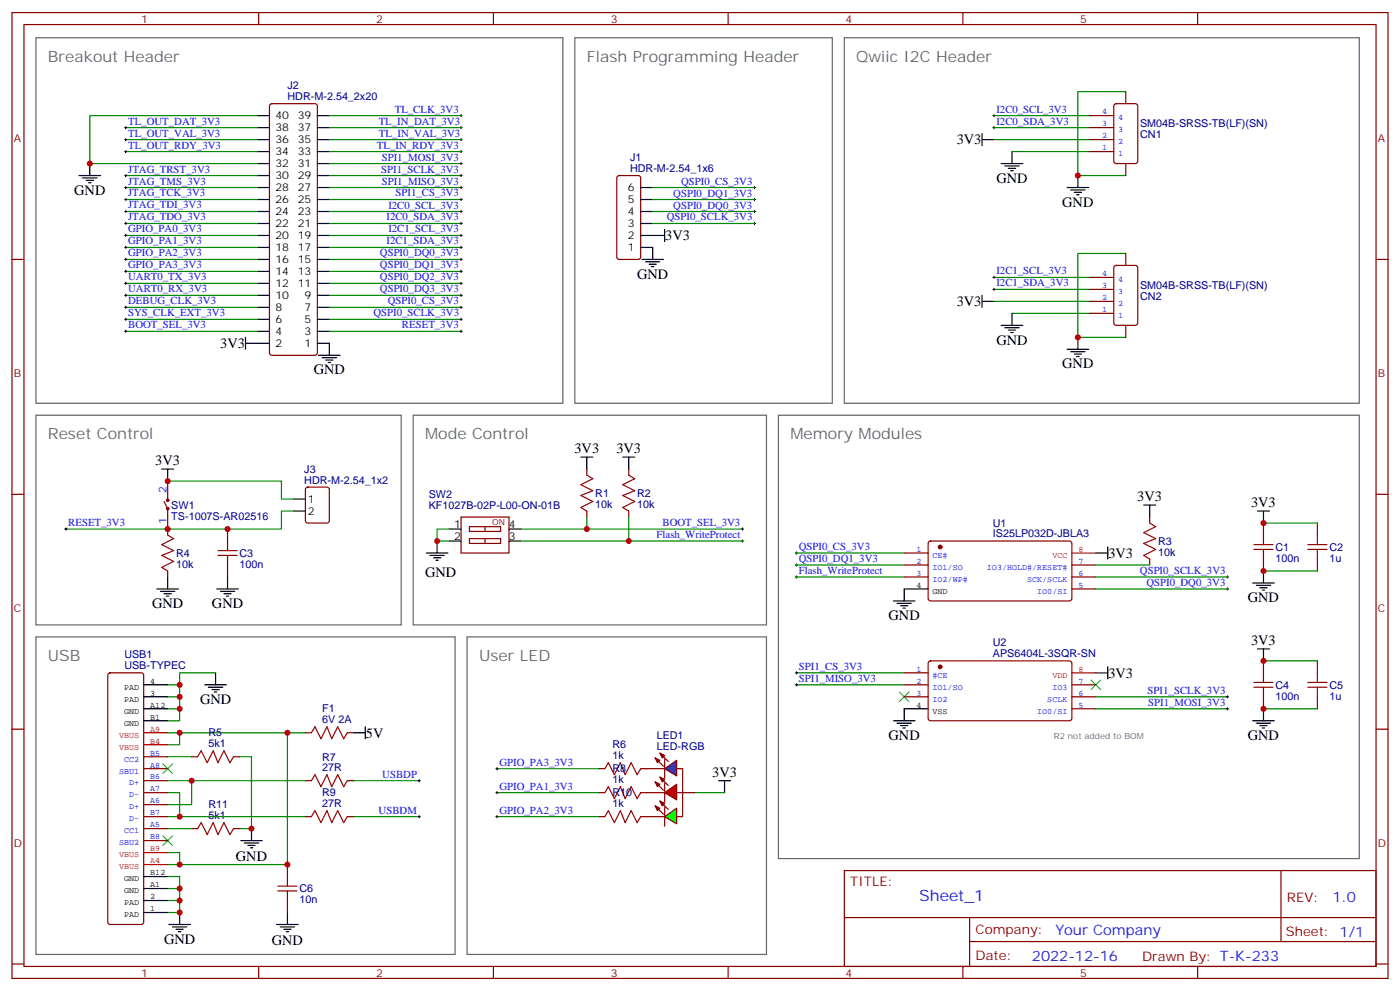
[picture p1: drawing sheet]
<svg xmlns="http://www.w3.org/2000/svg" width="412mm" height="292mm" viewBox="0 0 412 292" stroke-linecap="round" stroke-linejoin="round" font-family="sans-serif">
<g fill="none" stroke="#870000" stroke-width=".35">
<path d="M3.5 3.7h405.4v284.3h-405.4zM7.1 7.2h398.2v277.3h-398.2zM76.2 3.7v3.5M145.3 3.7v3.5M214.5 3.7v3.5M283.6 3.7v3.5M352.8 3.7v3.5M79.6 30.7l.5-.2h12.7l.5 .2 .2 .5v72.7l-.2 .5-.5 .2h-12.7l-.5-.2-.2-.5v-72.7zM321 34h7.1M321 37.6h7.1M328.3 30.7l.5-.2h5.6l.7 .4v16.5l-.4 .7-5.9 .1-.7-.5v-16.5zM331.6 27v3.5"/>
<path d="M181.9 51.9l.5-.2h5.6l.7 .4v23.6l-.4 .6-5.9 .1-.7-.5v-23.5zM321 41.1h7.1M321 44.6h7.1M331.6 48.2v3.5M3.5 76.4h3.6M328.3 78.3l.5-.2h5.6l.7 .5v16.5l-.4 .6-5.9 .1-.7-.5v-16.5zM331.6 74.6v3.5M405.3 76.4h3.6M321 81.7h7.1M321 85.2h7.1M321 88.7h7.1M321 92.3h7.1"/>
<path d="M331.6 95.8v3.5M172.9 138.1v1.8M185.2 138.1v1.8M3.5 145.5h3.6M48.3 147.6l1.1 2.2v7.7M49.4 141.6v6M67 155.8v3.5M90.2 143.6l.5-.2h5.6l.7 .4v9.5l-.4 .6-5.9 .1-.7-.5v-9.4zM135.8 152.2h14.1v10.6h-14.1zM138.3 155h9.2v1.5h-9.2zM138.3 158.6h9.2v1.4h-9.2zM142.9 155v1.5"/>
<path d="M142.9 158.6v1.4M172.9 150.5v1.7M185.2 150.5v1.7M338.7 152.2v1.8M372.2 154v3.5M388.1 154v3.5M405.3 145.5h3.6M49.4 168.1v1.8M67 166.3v3.6M338.7 164.6v1.7M372.2 164.6v3.5M388.1 164.6v3.5"/>
<path d="M32 198.3l.5-.2h9.1l.5 .2 .2 .5v72.7l-.2 .5-.5 .2h-9.1l-.5-.3-.3-.4v-72.7zM372.2 194.6v3.5M388.1 194.6v3.5M3.5 214.7h3.6M90 215.7h1.7M102.3 215.7h1.8M372.2 205.1v3.6M388.1 205.1v3.6M405.3 214.7h3.6M42.3 222.8h7.1M42.3 229.8h7.1M42.3 236.9h7.1"/>
<path d="M42.3 233.4h7.1M42.3 226.3h7.1M56.4 222.8h1.8M68.8 222.8h1.8M90 229.8h1.7M102.3 229.8h1.8M176.4 233.4h1.8M176.4 226.3h1.8M188.7 233.4h1.8M188.7 226.3h1.8M42.3 243.9h7.1M42.3 240.4h7.1"/>
<path d="M42.3 247.5h7.1M56.4 243.9h1.8M68.8 243.9h1.8M84.7 254.5v3.6M90 240.4h1.7M102.3 240.4h1.8M176.4 240.4h1.8M188.7 240.4h1.8M248.7 256.3h156.6v28.2h-156.6zM377.3 256.3v20.9M84.7 265.1v3.5M248.7 270.1h156.5"/>
<path d="M285.6 277.2h119.6M285.6 270.1v14.2M3.5 283.8h3.6M76.2 284.5v3.5M145.3 284.5v3.5M214.5 284.5v3.5M283.6 284.5v3.5M352.8 284.5v3.5M405.3 283.8h3.6"/>
<circle cx="49.4" cy="149.8" r=".35"/>
<circle cx="49.4" cy="147.3" r=".35"/>
</g>
<g fill="none" stroke="#000" stroke-width=".35">
<path d="M75.8 37.6h3.6M75.8 34h3.6M93.5 37.6h3.5M93.5 34h3.5M289.3 39.3v3.6M23.3 51.7h6.3M24.3 52.4h4.3M25.4 53.1h2.1M26.1 53.8h.7M26.5 48.2v3.5M75.8 58.7h3.6M75.8 55.2h3.6"/>
<path d="M75.8 51.7h3.6M75.8 48.2h3.6M75.8 44.6h3.6M75.8 41.1h3.6M93.5 58.7h3.5M93.5 55.2h3.5M93.5 51.7h3.5M93.5 48.2h3.5M93.5 44.6h3.5M93.5 41.1h3.5M188.7 58.7h3.6M188.7 55.2h3.6"/>
<path d="M289.3 41.1h3.5M294.9 48.2h6.4M296 48.9h4.2M297 49.6h2.2M297.7 50.3h.7M298.1 44.6v3.6M314.3 55.2h6.4M315.4 55.9h4.2M316.4 56.6h2.2M317.1 57.3h.8M317.5 51.7v3.5M75.8 79.9h3.6"/>
<path d="M75.8 76.4h3.6M75.8 72.8h3.6M75.8 69.3h3.6M75.8 65.8h3.6M75.8 62.3h3.6M93.5 79.9h3.5M93.5 76.4h3.5M93.5 72.8h3.5M93.5 69.3h3.5M93.5 65.8h3.5M93.5 62.3h3.5M188.7 72.8h3.6v3.6"/>
<path d="M188.7 69.3h7.1M188.7 65.8h3.6M188.7 62.3h3.6M189.1 76.4h6.3M190.1 77.1h4.3M191.2 77.8h2.1M191.9 78.5h.7M195.8 67.6v3.5M72.3 99.3v3.5M75.8 97.5h3.6M75.8 94h3.6M75.8 90.5h3.6"/>
<path d="M75.8 87h3.6M75.8 83.4h3.6M93.5 97.5h3.5M93.5 94h3.5M93.5 90.5h3.5M93.5 87h3.5M93.5 83.4h3.5M289.3 87v3.5M289.3 88.7h3.5M294.9 95.8h6.4M296 96.5h4.2M297 97.2h2.2"/>
<path d="M297.7 97.9h.7M298.1 92.3v3.5M317.5 99.3v3.5M72.3 101.1h7.1M93.5 101.1h3.5v3.5M93.8 104.6h6.4M94.9 105.3h4.2M96 106h2.1M96.7 106.7h.7M314.3 102.8h6.4M315.4 103.5h4.2M316.4 104.2h2.2"/>
<path d="M317.1 105h.8M47.6 138.1h3.6M49.4 138.1v3.5M171.1 134.6h3.5M172.9 134.6v3.5M183.4 134.6h3.6M185.2 134.6v3.5M86.4 150.5h3.6M86.4 146.9h3.6M128.8 159.3v3.5M132.3 155.8h3.5M132.3 159.3h3.5"/>
<path d="M149.9 155.8h3.6M149.9 159.3h3.6M336.9 148.7h3.5M338.7 148.7v3.5M370.4 150.5h3.5M372.2 150.5v3.5M46.2 173.4h6.4M47.3 174.1h4.2M48.3 174.8h2.1M49 175.5h.7M49.4 169.9v3.5M63.9 173.4h6.3"/>
<path d="M64.9 174.1h4.2M66 174.8h2.1M66.7 175.5h.7M67 169.9v3.5M125.6 162.8h6.3M126.6 163.5h4.3M127.7 164.2h2.1M128.4 164.9h.7M263.2 176.9h6.3M264.2 177.6h4.3M265.3 178.3h2.1M266 179h.7"/>
<path d="M266.3 173.4v3.5M322.8 162.8h3.5M326.3 161v3.6M369 171.6h6.4M370.1 172.3h4.2M371.1 173h2.1M371.8 173.7h.7M372.2 168.1v3.5M63.5 198.1v3.5M322.8 198.1h3.5M326.3 196.3v3.5M370.4 191h3.5"/>
<path d="M372.2 191v3.6M42.3 201.6h7.1M42.3 212.2h7.1M42.3 205.1h7.1M42.3 208.7h7.1M60.3 201.6h6.4M61.4 202.3h4.2M62.4 203h2.2M63.1 203.7h.8M104.1 215.7h3.5M107.6 214v3.5M263.2 212.2h6.3"/>
<path d="M264.2 212.9h4.3M265.3 213.6h2.1M266 214.3h.7M266.3 208.7v3.5M369 212.2h6.4M370.1 212.9h4.2M371.1 213.6h2.1M371.8 214.3h.7M372.2 208.7v3.5M211.7 229.8h3.5M213.4 229.8v3.6M42.3 258.1h7.1"/>
<path d="M70.9 247.5h6.4M72 248.2h4.2M73 248.9h2.1M73.7 249.6h.7M74.1 243.9v3.6M42.3 268.6h7.1M42.3 265.1h7.1M42.3 261.6h7.1M49.7 272.2h6.4M50.8 272.9h4.2M51.9 273.6h2.1M52.6 274.3h.7"/>
<path d="M52.9 268.6v3.6M81.5 272.2h6.3M82.5 272.9h4.3M83.6 273.6h2.1M84.3 274.3h.7M84.7 268.6v3.6"/>
</g>
<g fill="none" stroke="#008700" stroke-width=".35">
<path d="M37 37.6h38.8M75.8 34h-49.3v14.2h49.3M97 34h38.8M97 37.6h38.8M292.8 34h28.2M292.8 37.6h28.2M331.6 27h-14.1v24.7h14.1M37 51.7h38.8M37 55.2h38.8M37 58.7h38.8M37 41.1h38.8M37 44.6h38.8"/>
<path d="M97 48.2h38.8M97 51.7h38.8M97 55.2h38.8M97 58.7h38.8M97 41.1h38.8M97 44.6h38.8M192.3 55.2h29.9M192.3 58.7h29.9M292.8 41.1h28.2M298.1 44.6h22.9M37 76.4h38.8M37 79.9h38.8"/>
<path d="M37 62.3h38.8M37 65.8h38.8M37 69.3h38.8M37 72.8h38.8M97 76.4h38.8M97 79.9h38.8M97 62.3h38.8M97 65.8h38.8M97 69.3h38.8M97 72.8h38.8M192.3 62.3h29.9M192.3 65.8h29.9"/>
<path d="M331.6 74.6h-14.1v24.7h14.1M37 97.5h38.8M37 94h38.8M37 90.5h38.8M37 83.4h38.8M37 87h38.8M97 97.5h38.8M97 94h38.8M97 90.5h38.8M97 83.4h38.8M97 87h38.8M292.8 85.2h28.2"/>
<path d="M292.8 81.7h28.2M292.8 88.7h28.2M298.1 92.3h22.9M49.4 141.6h33.5v5.3h3.5M86.4 150.5h-3.5v5.3h-63.5M132.3 155.8h-3.5v3.5h3.5M153.5 155.8h65.2M153.5 159.3h65.2M172.9 152.2v3.6M185.2 152.2v7.1M372.2 154h15.9M234.6 166.3h31.7"/>
<path d="M234.6 169.9h31.7M234.6 162.8h31.7M322.8 166.3h15.9M322.8 169.9h38.8M322.8 173.4h38.8M372.2 168.1h15.9M63.5 198.1h-10.6v14.1h-3.5M234.6 198.1h31.7M372.2 194.6h15.9M49.4 215.7h3.5v3.6h-3.5M49.4 201.6h3.5M49.4 205.1h3.5"/>
<path d="M49.4 208.7h3.5M52.9 215.7h37.1M84.7 215.7v38.8h-31.8M234.6 201.6h31.7M322.8 205.1h38.8M322.8 208.7h38.8M372.2 208.7h15.9M49.4 233.4h3.5v7M49.4 229.8h40.6M49.4 222.8h7M56.4 229.8v7.1h-7M70.6 222.8h3.5v21.1h-3.5"/>
<path d="M104.1 229.8h19.4M146.4 226.3h30M146.4 233.4h30M204.6 233.4h8.8M49.4 251h3.5v3.5h-3.5M49.4 258.1h3.5v10.5h-3.5M49.4 240.4h40.6M49.4 243.9h7M104.1 240.4h19.4M146.4 240.4h30M49.4 261.6h3.5M49.4 265.1h3.5"/>
</g>
<g fill="none" stroke="#a10000" stroke-width=".35">
<path d="M172.9 139.9l1.7 1-3.5 1.8 3.5 1.8-3.5 1.4 3.5 1.7-3.5 1.8 1.8 1.1M185.2 139.9l1.8 1-3.6 1.8 3.6 1.8-3.6 1.4 3.6 1.7-3.6 1.8 1.8 1.1M49.4 157.5l1.8 1.1-3.6 1.7 3.6 1.8-3.6 1.4 3.6 1.8-3.6 1.7 1.8 1.1M67 159.3v2.8M338.7 154l1.7 1-3.5 1.8 3.5 1.8-3.5 1.4 3.5 1.7-3.5 1.8 1.8 1.1M372.2 157.5v2.8M388.1 157.5v2.8M64.2 163.5h5.6M64.2 162.1h5.6M67 163.5v2.8M369.4 161.7h5.6M369.4 160.3h5.6"/>
<path d="M372.2 161.7v2.9M385.2 161.7h5.7M385.2 160.3h5.7M388.1 161.7v2.9M372.2 198.1v2.8M388.1 198.1v2.8M91.7 215.7l1.1-1.7 1.7 3.5 1.8-3.5 1.4 3.5 1.8-3.5 1.7 3.5 1.1-1.8M369.4 202.3h5.6M369.4 200.9h5.6M372.2 202.3v2.8M385.2 202.3h5.7M385.2 200.9h5.7"/>
<path d="M388.1 202.3v2.8M58.2 222.8l1.1-1.8 1.7 3.5 1.8-3.5 1.4 3.5 1.8-3.5 1.7 3.5 1.1-1.7M91.7 229.8l1.1-1.7 1.7 3.5 1.8-3.5 1.4 3.5 1.8-3.5 1.7 3.5 1.1-1.8M178.2 226.3l1-1.8 1.8 3.6 1.7-3.6 1.4 3.6 1.8-3.6 1.8 3.6 1-1.8M178.2 233.4l1-1.8 1.8 3.5 1.7-3.5 1.4 3.5 1.8-3.5 1.8 3.5 1-1.7M58.2 243.9l1.1-1.7 1.7 3.5 1.8-3.5 1.4 3.5 1.8-3.5 1.7 3.5 1.1-1.8M84.7 258.1v2.8M91.7 240.4l1.1-1.7 1.7 3.5 1.8-3.5 1.4 3.5 1.8-3.5 1.7 3.5 1.1-1.8M178.2 240.4l1-1.7 1.8 3.5 1.7-3.5 1.4 3.5 1.8-3.5 1.8 3.5 1-1.8M81.8 262.3h5.7M81.8 260.9h5.7M84.7 262.3v2.8"/>
</g>
<path d="M264.9 203.7l2.9 2.9M267.8 203.7l-2.9 2.9M321.4 200.2l2.8 2.8M324.2 200.2l-2.8 2.8M48 224.9l2.8 2.8M50.8 224.9l-2.8 2.8M48 246.1l2.8 2.8M50.8 246.1l-2.8 2.8" fill="none" stroke="#3c3" stroke-width=".35"/>
<g fill="none" stroke="#000" stroke-width=".29">
<path d="M36.7 37.6h.7M37 37.2v.7M135.5 37.6h.7M135.5 34h.7M135.8 33.7v.7M135.8 37.2v.7M292.5 37.6h.7M292.5 34h.7M292.8 33.7v.7M292.8 37.2v.7M36.7 41.1h.7M36.7 44.6h.7"/>
<path d="M36.7 55.2h.7M36.7 58.7h.7M36.7 51.7h.7M37 40.7v.8M37 44.3v.7M37 51.3v.7M37 54.9v.7M37 58.4v.7M135.5 41.1h.7M135.5 44.6h.7M135.5 55.2h.7M135.5 58.7h.7"/>
<path d="M135.5 51.7h.7M135.5 48.2h.7M135.8 40.7v.8M135.8 44.3v.7M135.8 47.8v.7M135.8 51.3v.7M135.8 54.9v.7M135.8 58.4v.7M221.9 55.2h.7M221.9 58.7h.7M222.2 54.9v.7M222.2 58.4v.7"/>
<path d="M36.7 79.9h.7M36.7 76.4h.7M36.7 62.3h.7M36.7 65.8h.7M36.7 72.8h.7M36.7 69.3h.7M37 61.9v.7M37 65.4v.7M37 69v.7M37 72.5v.7M37 76v.7M37 79.6v.7"/>
<path d="M135.5 79.9h.7M135.5 76.4h.7M135.5 62.3h.7M135.5 65.8h.7M135.5 72.8h.7M135.5 69.3h.7M135.8 61.9v.7M135.8 65.4v.7M135.8 69v.7M135.8 72.5v.7M135.8 76v.7M135.8 79.6v.7"/>
<path d="M221.9 62.3h.7M221.9 65.8h.7M222.2 61.9v.7M222.2 65.4v.7M36.7 94h.7M36.7 90.5h.7M36.7 87h.7M36.7 83.4h.7M36.7 97.5h.7M37 83.1v.7M37 86.6v.7M37 90.1v.7"/>
<path d="M37 93.7v.7M37 97.2v.7M135.5 94h.7M135.5 90.5h.7M135.5 87h.7M135.5 83.4h.7M135.5 97.5h.7M135.8 83.1v.7M135.8 86.6v.7M135.8 90.1v.7M135.8 93.7v.7M135.8 97.2v.7"/>
<path d="M292.5 81.7h.7M292.5 85.2h.7M292.8 81.3v.7M292.8 84.8v.7M19 155.8h.8M19.4 155.4v.7M218.4 155.8h.7M218.4 159.3h.7M218.7 155.4v.7M218.7 158.9v.7M234.2 166.3h.7M234.2 162.8h.7"/>
<path d="M234.2 169.9h.7M234.6 162.5v.7M234.6 166v.7M234.6 169.5v.7M361.2 173.4h.7M361.2 169.9h.7M361.6 169.5v.7M361.6 173v.7M234.2 198.1h.7M234.6 197.7v.7M234.2 201.6h.7M234.6 201.3v.7"/>
<path d="M361.2 208.7h.7M361.2 205.1h.7M361.6 204.8v.7M361.6 208.3v.7M123.1 229.8h.7M123.5 229.5v.7M146 233.4h.8M146 226.3h.8M146.4 226v.7M146.4 233v.7M123.1 240.4h.7M123.5 240.1v.7"/>
<path d="M146 240.4h.8M146.4 240.1v.7"/>
</g>
<path d="M42.3 219.3h7.1M42.3 215.7h7.1M42.3 251h7.1M42.3 254.5h7.1" fill="none" stroke="#f00" stroke-width=".35"/>
<path d="M10.6 11.1h155.2v107.6h-155.2zM169.3 11.1h75.9v107.6h-75.9zM248.7 11.1h151.7v107.6h-151.7zM10.6 122.2h107.6v61.8h-107.6zM121.7 122.2h104.1v61.8h-104.1zM229.3 122.2h171.1v130.6h-171.1zM10.6 187.5h123.5v93.5h-123.5zM137.6 187.5h88.2v93.5h-88.2z" fill="none" stroke="#666" stroke-width=".35"/>
<g fill="#c00">
<circle cx="49.4" cy="155.8" r=".88"/>
<circle cx="74.1" cy="243.9" r=".88"/>
<circle cx="84.7" cy="254.5" r=".88"/>
<circle cx="84.7" cy="215.7" r=".88"/>
<circle cx="52.9" cy="254.5" r=".88"/>
<circle cx="52.9" cy="215.7" r=".88"/>
<circle cx="52.9" cy="201.6" r=".88"/>
<circle cx="52.9" cy="205.1" r=".88"/>
<circle cx="52.9" cy="208.7" r=".88"/>
<circle cx="52.9" cy="261.6" r=".88"/>
<circle cx="52.9" cy="265.1" r=".88"/>
<circle cx="52.9" cy="268.6" r=".88"/>
<circle cx="52.9" cy="240.4" r=".88"/>
<circle cx="56.4" cy="229.8" r=".88"/>
<circle cx="26.5" cy="48.2" r=".88"/>
<circle cx="372.2" cy="154" r=".88"/>
<circle cx="372.2" cy="168.1" r=".88"/>
<circle cx="67" cy="155.8" r=".88"/>
<circle cx="317.5" cy="51.7" r=".88"/>
<circle cx="317.5" cy="99.3" r=".88"/>
<circle cx="372.2" cy="208.7" r=".88"/>
<circle cx="372.2" cy="194.6" r=".88"/>
<circle cx="49.4" cy="141.6" r=".88"/>
<circle cx="172.9" cy="155.8" r=".88"/>
<circle cx="185.2" cy="159.3" r=".88"/>
<circle cx="128.8" cy="159.3" r=".88"/>
</g>
<path d="M193 237.2l2.4 2.5M194.4 235.8l2.4 2.5M195.8 237.6v5.6M199.3 226.3h1.8v14.1h-2.1M190.5 240.4h5.3" fill="none" stroke="#870000" stroke-width=".35"/>
<g fill="#870000" stroke="#870000" stroke-width=".35">
<path d="M193 237.2l1.4 .7-.7 .8z"/>
<path d="M194.4 235.8l1.4 .7-.7 .7z"/>
</g>
<path d="M195.8 240.4l3.5-2.5v4.6z" fill="#0f0" stroke="#870000" stroke-width=".35"/>
<g fill="#870000" stroke="#870000" stroke-width=".35">
<path d="M193 223.1l1.4 .7-.7 .7z"/>
<path d="M194.4 221.7l1.4 .7-.7 .7z"/>
</g>
<path d="M190.5 226.3h5.3M193 223.1l2.4 2.5M194.4 221.7l2.4 2.5M195.8 223.5v5.6" fill="none" stroke="#870000" stroke-width=".35"/>
<path d="M195.8 226.3l3.5-2.5v4.6z" fill="#00f" stroke="#870000" stroke-width=".35"/>
<path d="M195.8 233.4l3.5-2.5v4.6z" fill="#f00" stroke="#870000" stroke-width=".35"/>
<g fill="none" stroke="#870000" stroke-width=".35">
<path d="M273.6 159.5l.5-.2h41.2l.4 .7v16.5l-.7 .4h-41.2l-.4-.7v-16.2zM266.3 162.8h7.1M266.3 166.3h7.1M266.3 169.9h7.1M315.7 166.3h7.1M315.7 169.9h7.1M315.7 173.4h7.1M266.3 198.1h7.1M273.6 194.8l.5-.2h41.2l.4 .7v16.5l-.7 .4-41.2-.1-.4-.6v-16.2zM266.3 201.6h7.1M266.3 205.1h7.1M315.7 201.6h7.1"/>
<path d="M315.7 205.1h7.1M315.7 208.7h7.1M190.5 233.4h5.3M193 230.2l2.4 2.5M194.4 228.8l2.4 2.4M195.8 230.5v5.7M199.3 233.4h5.3"/>
</g>
<g fill="#870000" stroke="#870000" stroke-width=".35">
<path d="M194.4 228.8l1.4 .7-.7 .7z"/>
<path d="M193 230.2l1.4 .7-.7 .7z"/>
<circle cx="276.9" cy="161" r=".53"/>
<circle cx="276.9" cy="196.3" r=".53"/>
</g>
<path d="M266.3 173.4h7.1M266.3 208.7h7.1" fill="none" stroke="#000" stroke-width=".35"/>
<path d="M315.7 162.8h7.1M315.7 198.1h7.1" fill="none" stroke="#f00" stroke-width=".35"/>
<g font-size="4.6" fill="#666">
<text x="14.1" y="18.2">Breakout Header</text>
<text x="172.9" y="18.2">Flash Programming Header</text>
<text x="252.2" y="18.2">Qwiic I2C Header</text>
<text x="14.1" y="129.3">Reset Control</text>
<text x="125.2" y="129.3">Mode Control</text>
<text x="232.8" y="129.3">Memory Modules</text>
<text x="14.1" y="194.6">USB</text>
<text x="141.1" y="194.6">User LED</text>
</g>
<text font-size="4.6" fill="#00f" x="270.8" y="265.3">Sheet_1</text>
<g font-size="4.2">
<text x="281.8" y="42.5">3V3</text>
<text x="293.5" y="53.8">GND</text>
<text x="21.9" y="57.3">GND</text>
<text x="312.9" y="60.9">GND</text>
<text x="196" y="70.7">3V3</text>
<text x="187.7" y="82">GND</text>
<text x="281.8" y="90.2">3V3</text>
<text x="293.5" y="101.4">GND</text>
<text x="64.9" y="102.5">3V3</text>
<text x="92.4" y="110.2">GND</text>
<text x="312.9" y="108.5">GND</text>
<text x="45.7" y="137">3V3</text>
<text x="169.2" y="133.5">3V3</text>
<text x="181.6" y="133.5">3V3</text>
<text x="335" y="147.6">3V3</text>
<text x="368.5" y="149.4">3V3</text>
<text x="326.5" y="164.2">3V3</text>
<text x="125.2" y="169.9">GND</text>
<text x="44.8" y="179">GND</text>
<text x="62.4" y="179">GND</text>
<text x="367.6" y="177.3">GND</text>
<text x="261.8" y="182.6">GND</text>
<text x="368.5" y="189.9">3V3</text>
<text x="326.5" y="199.5">3V3</text>
<text x="58.9" y="207.3">GND</text>
<text x="107.8" y="217.1">5V</text>
<text x="261.8" y="217.8">GND</text>
<text x="367.6" y="217.8">GND</text>
<text x="209.8" y="228.7">3V3</text>
<text x="69.5" y="253.5">GND</text>
<text x="48.3" y="277.8">GND</text>
<text x="80.1" y="278.2">GND</text>
</g>
<g font-size="4.2" fill="#00f">
<text x="392.5" y="265.6">1.0</text>
<text x="310.9" y="275.1">Your Company</text>
<text x="304" y="282.9">2022-12-16</text>
</g>
<g font-size="3.9" fill="#800">
<text x="250.5" y="260.9">TITLE:</text>
<text x="379.1" y="265.6">REV:</text>
<text x="287.4" y="275.1">Company:</text>
<text x="378.7" y="275.7">Sheet: 1/1</text>
<text x="287.4" y="282.8">Date:</text>
<text x="336.4" y="282.8">Drawn By: T-K-233</text>
</g>
<g font-size="3.2" fill="#800">
<text x="41.6" y="6.7">1</text>
<text x="110.8" y="6.7">2</text>
<text x="179.9" y="6.7">3</text>
<text x="249.1" y="6.7">4</text>
<text x="318.2" y="6.7">5</text>
<text x="4.1" y="41.8">A</text>
<text x="405.9" y="41.8">A</text>
<text x="4.1" y="110.9">B</text>
<text x="405.9" y="110.9">B</text>
<text x="4.1" y="180.1">C</text>
<text x="405.9" y="180.1">C</text>
<text x="4.1" y="249.2">D</text>
<text x="405.9" y="249.2">D</text>
<text x="41.6" y="287.5">1</text>
<text x="110.8" y="287.5">2</text>
<text x="179.9" y="287.5">3</text>
<text x="249.1" y="287.5">4</text>
<text x="318.2" y="287.5">5</text>
</g>
<g font-size="3.2" fill="#000080">
<text x="84.7" y="29.5">HDR-M-2.54_2x20</text>
<text x="84.7" y="26.3">J2</text>
<text x="335.8" y="37.5">SM04B-SRSS-TB(LF)(SN)</text>
<text x="335.8" y="40.7">CN1</text>
<text x="185.6" y="47.4">J1</text>
<text x="185.6" y="50.6">HDR-M-2.54_1x6</text>
<text x="335.8" y="85.1">SM04B-SRSS-TB(LF)(SN)</text>
<text x="335.8" y="88.3">CN2</text>
<text x="89.6" y="142.3">HDR-M-2.54_1x2</text>
<text x="89.6" y="139.2">J3</text>
<text x="50.5" y="149.8">SW1</text>
<text x="126.3" y="149.9">KF1027B-02P-L00-ON-01B</text>
<text x="126.3" y="146.8">SW2</text>
<text x="175.3" y="149.5">10k</text>
<text x="175.3" y="146.3">R1</text>
<text x="187.7" y="149.5">10k</text>
<text x="187.7" y="146.3">R2</text>
<text x="50.5" y="153">TS-1007S-AR02516</text>
<text x="292.5" y="155">U1</text>
<text x="292.5" y="158.2">IS25LP032D-JBLA3</text>
<text x="341.1" y="160.5">R3</text>
<text x="51.9" y="167.1">10k</text>
<text x="51.9" y="164">R4</text>
<text x="70.6" y="167.1">100n</text>
<text x="70.6" y="163.9">C3</text>
<text x="341.1" y="163.6">10k</text>
<text x="375.7" y="165.4">100n</text>
<text x="375.7" y="162.2">C1</text>
<text x="391.6" y="165.4">1u</text>
<text x="391.6" y="162.2">C2</text>
<text x="292.5" y="190.3">U2</text>
<text x="36.6" y="197">USB-TYPEC</text>
<text x="36.6" y="193.9">USB1</text>
<text x="292.5" y="193.5">APS6404L-3SQR-SN</text>
<text x="375.7" y="202.7">C4</text>
<text x="391.6" y="202.7">C5</text>
<text x="94.9" y="209.7">F1</text>
<text x="375.7" y="205.9">100n</text>
<text x="391.6" y="205.9">1u</text>
<text x="94.9" y="212.9">6V 2A</text>
<text x="61.4" y="220">5k1</text>
<text x="61.4" y="216.8">R5</text>
<text x="180.4" y="220.3">R6</text>
<text x="193.4" y="220.7">LED-RGB</text>
<text x="193.4" y="217.4">LED1</text>
<text x="94.9" y="227">27R</text>
<text x="94.9" y="223.9">R7</text>
<text x="180.4" y="223.5">1k</text>
<text x="180.4" y="227.3">R8</text>
<text x="180.4" y="230.5">1k</text>
<text x="61.4" y="237.9">R11</text>
<text x="94.9" y="237.6">27R</text>
<text x="94.9" y="234.5">R9</text>
<text x="180.4" y="237.6">1k</text>
<text x="180.4" y="234.4">R10</text>
<text x="61.4" y="241.1">5k1</text>
<text x="88.2" y="262.7">C6</text>
<text x="88.2" y="265.9">10n</text>
</g>
<g font-size="3.2">
<text x="81.1" y="35.1">40</text>
<text x="87.7" y="35.1">39</text>
<text x="81.1" y="38.6">38</text>
<text x="87.7" y="38.6">37</text>
<text x="81.1" y="45.7">34</text>
<text x="81.1" y="42.2">36</text>
<text x="87.7" y="45.7">33</text>
<text x="87.7" y="42.2">35</text>
<text x="81.1" y="52.7">30</text>
<text x="81.1" y="49.2">32</text>
<text x="87.7" y="52.7">29</text>
<text x="87.7" y="49.2">31</text>
<text x="81.1" y="59.8">26</text>
<text x="81.1" y="56.3">28</text>
<text x="87.7" y="59.8">25</text>
<text x="87.7" y="56.3">27</text>
<text x="185" y="59.8">5</text>
<text x="185" y="56.3">6</text>
<text x="81.1" y="63.3">24</text>
<text x="87.7" y="63.3">23</text>
<text x="185" y="63.3">4</text>
<text x="81.1" y="70.4">20</text>
<text x="81.1" y="66.9">22</text>
<text x="87.7" y="70.4">19</text>
<text x="87.7" y="66.9">21</text>
<text x="185" y="70.4">2</text>
<text x="185" y="66.9">3</text>
<text x="81.1" y="77.4">16</text>
<text x="81.1" y="73.9">18</text>
<text x="87.7" y="77.4">15</text>
<text x="87.7" y="73.9">17</text>
<text x="185" y="73.9">1</text>
<text x="81.1" y="81">14</text>
<text x="87.7" y="81">13</text>
<text x="81.1" y="88">10</text>
<text x="81.1" y="84.5">12</text>
<text x="87.7" y="84.5">11</text>
<text x="89.7" y="88">9</text>
<text x="81.1" y="95.1">6</text>
<text x="81.1" y="91.5">8</text>
<text x="89.7" y="95.1">5</text>
<text x="89.7" y="91.5">7</text>
<text x="81.1" y="98.6">4</text>
<text x="89.7" y="98.6">3</text>
<text x="81.1" y="102.1">2</text>
<text x="89.7" y="102.1">1</text>
<text x="90.7" y="148">1</text>
<text x="90.7" y="151.5">2</text>
<text x="133.8" y="155.4">1</text>
<text x="149.9" y="155.4">4</text>
<text x="133.8" y="158.9">2</text>
<text x="149.9" y="158.9">3</text>
</g>
<g font-size="3.2" fill="#00f">
<text x="116.3" y="33.2">TL_CLK_3V3</text>
<text x="293.5" y="33.2">I2C0_SCL_3V3</text>
<text x="37.8" y="36.7">TL_OUT_DAT_3V3</text>
<text x="37.8" y="40.2">TL_OUT_VAL_3V3</text>
<text x="111.5" y="36.7">TL_IN_DAT_3V3</text>
<text x="111.6" y="40.2">TL_IN_VAL_3V3</text>
<text x="293.5" y="36.7">I2C0_SDA_3V3</text>
<text x="37.7" y="43.7">TL_OUT_RDY_3V3</text>
<text x="111" y="43.7">TL_IN_RDY_3V3</text>
<text x="112.4" y="47.3">SPI1_MOSI_3V3</text>
<text x="37.7" y="50.8">JTAG_TRST_3V3</text>
<text x="112.3" y="50.8">SPI1_SCLK_3V3</text>
<text x="37.7" y="57.8">JTAG_TCK_3V3</text>
<text x="37.8" y="54.3">JTAG_TMS_3V3</text>
<text x="112.4" y="54.3">SPI1_MISO_3V3</text>
<text x="116.5" y="57.8">SPI1_CS_3V3</text>
<text x="198.3" y="57.9">QSPI0_DQ1_3V3</text>
<text x="200.6" y="54.3">QSPI0_CS_3V3</text>
<text x="37.7" y="61.4">JTAG_TDI_3V3</text>
<text x="37.7" y="64.9">JTAG_TDO_3V3</text>
<text x="113.8" y="64.9">I2C0_SDA_3V3</text>
<text x="114.4" y="61.4">I2C0_SCL_3V3</text>
<text x="196.4" y="64.9">QSPI0_SCLK_3V3</text>
<text x="198.3" y="61.4">QSPI0_DQ0_3V3</text>
<text x="37.7" y="68.4">GPIO_PA0_3V3</text>
<text x="37.7" y="72">GPIO_PA1_3V3</text>
<text x="113.8" y="72">I2C1_SDA_3V3</text>
<text x="114.4" y="68.4">I2C1_SCL_3V3</text>
<text x="37.8" y="75.5">GPIO_PA2_3V3</text>
<text x="111.9" y="75.5">QSPI0_DQ0_3V3</text>
<text x="37.7" y="82.6">UART0_TX_3V3</text>
<text x="37.8" y="79">GPIO_PA3_3V3</text>
<text x="111.9" y="82.6">QSPI0_DQ2_3V3</text>
<text x="111.9" y="79">QSPI0_DQ1_3V3</text>
<text x="293.5" y="80.8">I2C1_SCL_3V3</text>
<text x="37.7" y="89.6">DEBUG_CLK_3V3</text>
<text x="37.8" y="86.1">UART0_RX_3V3</text>
<text x="111.9" y="86.1">QSPI0_DQ3_3V3</text>
<text x="114.2" y="89.6">QSPI0_CS_3V3</text>
<text x="293.5" y="84.3">I2C1_SDA_3V3</text>
<text x="37.7" y="93.1">SYS_CLK_EXT_3V3</text>
<text x="110" y="93.1">QSPI0_SCLK_3V3</text>
<text x="37.8" y="96.7">BOOT_SEL_3V3</text>
<text x="118.4" y="96.7">RESET_3V3</text>
<text x="49" y="145.2" transform="rotate(-90 49 145.2)">2</text>
<text x="20.1" y="154.9">RESET_3V3</text>
<text x="49" y="154.2" transform="rotate(-90 49 154.2)">1</text>
<text x="195.1" y="154.9">BOOT_SEL_3V3</text>
<text x="193.4" y="158.4">Flash_WriteProtect</text>
<text x="235.3" y="161.9">QSPI0_CS_3V3</text>
<text x="235.3" y="165.5">QSPI0_DQ1_3V3</text>
<text x="235.3" y="169">Flash_WriteProtect</text>
<text x="335.8" y="169">QSPI0_SCLK_3V3</text>
<text x="337.7" y="172.5">QSPI0_DQ0_3V3</text>
<text x="235.3" y="197.2">SPI1_CS_3V3</text>
<text x="235.3" y="200.7">SPI1_MISO_3V3</text>
<text x="338.1" y="204.3">SPI1_SCLK_3V3</text>
<text x="338.2" y="207.8">SPI1_MOSI_3V3</text>
<text x="147.1" y="225.4">GPIO_PA3_3V3</text>
<text x="112.6" y="229">USBDP</text>
<text x="147.1" y="232.5">GPIO_PA1_3V3</text>
<text x="111.5" y="239.5">USBDM</text>
<text x="147.1" y="239.5">GPIO_PA2_3V3</text>
</g>
<g font-size="2.5" fill="#00f">
<text x="324.7" y="33.7">4</text>
<text x="329.4" y="35.5">4</text>
<text x="324.7" y="37.2">3</text>
<text x="324.7" y="40.7">2</text>
<text x="329.4" y="39">3</text>
<text x="324.7" y="44.3">1</text>
<text x="329.4" y="42.5">2</text>
<text x="329.4" y="46">1</text>
<text x="324.7" y="81.3">4</text>
<text x="329.4" y="83.1">4</text>
<text x="324.7" y="84.8">3</text>
<text x="324.7" y="88.4">2</text>
<text x="329.4" y="86.6">3</text>
<text x="324.7" y="91.9">1</text>
<text x="329.4" y="90.1">2</text>
<text x="329.4" y="93.7">1</text>
<text x="270" y="162.5">1</text>
<text x="270" y="166">2</text>
<text x="274.7" y="164.2">CE#</text>
<text x="274.7" y="167.7">IO1/SO</text>
<text x="290.7" y="167.7">IO3/HOLD#/RESET#</text>
<text x="317.7" y="166">7</text>
<text x="270" y="169.5">3</text>
<text x="274.7" y="171.3">IO2/WP#</text>
<text x="302.6" y="171.3">SCK/SCLK</text>
<text x="317.7" y="173">5</text>
<text x="317.7" y="169.5">6</text>
<text x="305.5" y="174.8">IO0/SI</text>
<text x="270" y="197.7">1</text>
<text x="270" y="201.3">2</text>
<text x="274.7" y="199.5">#CE</text>
<text x="274.7" y="203">IO1/SO</text>
<text x="310" y="203">IO3</text>
<text x="317.7" y="201.3">7</text>
<text x="270" y="204.8">3</text>
<text x="274.7" y="206.6">IO2</text>
<text x="308.5" y="206.6">SCLK</text>
<text x="317.7" y="208.3">5</text>
<text x="317.7" y="204.8">6</text>
<text x="305.5" y="210.1">IO0/SI</text>
<text x="35.1" y="227.7">SBU1</text>
<text x="36.6" y="224.2">CC2</text>
<text x="44.3" y="226">A8</text>
<text x="44.3" y="222.4">B5</text>
<text x="38.1" y="231.2">D+</text>
<text x="44.3" y="233">A7</text>
<text x="44.3" y="229.5">B6</text>
<text x="38.1" y="238.3">D+</text>
<text x="38.1" y="234.8">D-</text>
<text x="44.3" y="236.5">A6</text>
<text x="36.6" y="245.4">CC1</text>
<text x="38.1" y="241.8">D-</text>
<text x="44.3" y="243.6">A5</text>
<text x="44.3" y="240.1">B7</text>
<text x="35.1" y="248.9">SBU2</text>
<text x="44.3" y="247.1">B8</text>
</g>
<text font-size="2.5" fill="#800" x="145" y="154.7">ON</text>
<g font-size="2.5" fill="#f00">
<text x="310" y="164.2">VCC</text>
<text x="317.7" y="162.5">8</text>
<text x="317.7" y="197.7">8</text>
<text x="310" y="199.5">VDD</text>
<text x="44.3" y="215.4">A9</text>
<text x="35.1" y="220.7">VBUS</text>
<text x="35.1" y="217.1">VBUS</text>
<text x="44.3" y="218.9">B4</text>
<text x="44.3" y="250.6">B9</text>
<text x="35.1" y="252.4">VBUS</text>
<text x="35.1" y="255.9">VBUS</text>
<text x="44.3" y="254.2">A4</text>
</g>
<g font-size="2.5">
<text x="270" y="173">4</text>
<text x="274.7" y="174.8">GND</text>
<text x="36.6" y="203">PAD</text>
<text x="44.3" y="201.3">4</text>
<text x="36.6" y="206.6">PAD</text>
<text x="44.3" y="204.8">3</text>
<text x="44.3" y="208.3">A12</text>
<text x="270" y="208.3">4</text>
<text x="36.6" y="213.6">GND</text>
<text x="36.6" y="210.1">GND</text>
<text x="44.3" y="211.8">B1</text>
<text x="274.7" y="210.1">VSS</text>
<text x="44.3" y="257.7">B12</text>
<text x="36.6" y="259.5">GND</text>
<text x="36.6" y="263">GND</text>
<text x="44.3" y="261.2">A1</text>
<text x="36.6" y="266.5">PAD</text>
<text x="44.3" y="268.3">1</text>
<text x="44.3" y="264.8">2</text>
<text x="36.6" y="270.1">PAD</text>
</g>
<text font-size="2.5" fill="#666" x="310.4" y="217.5">R2 not added to BOM</text>
</svg>
